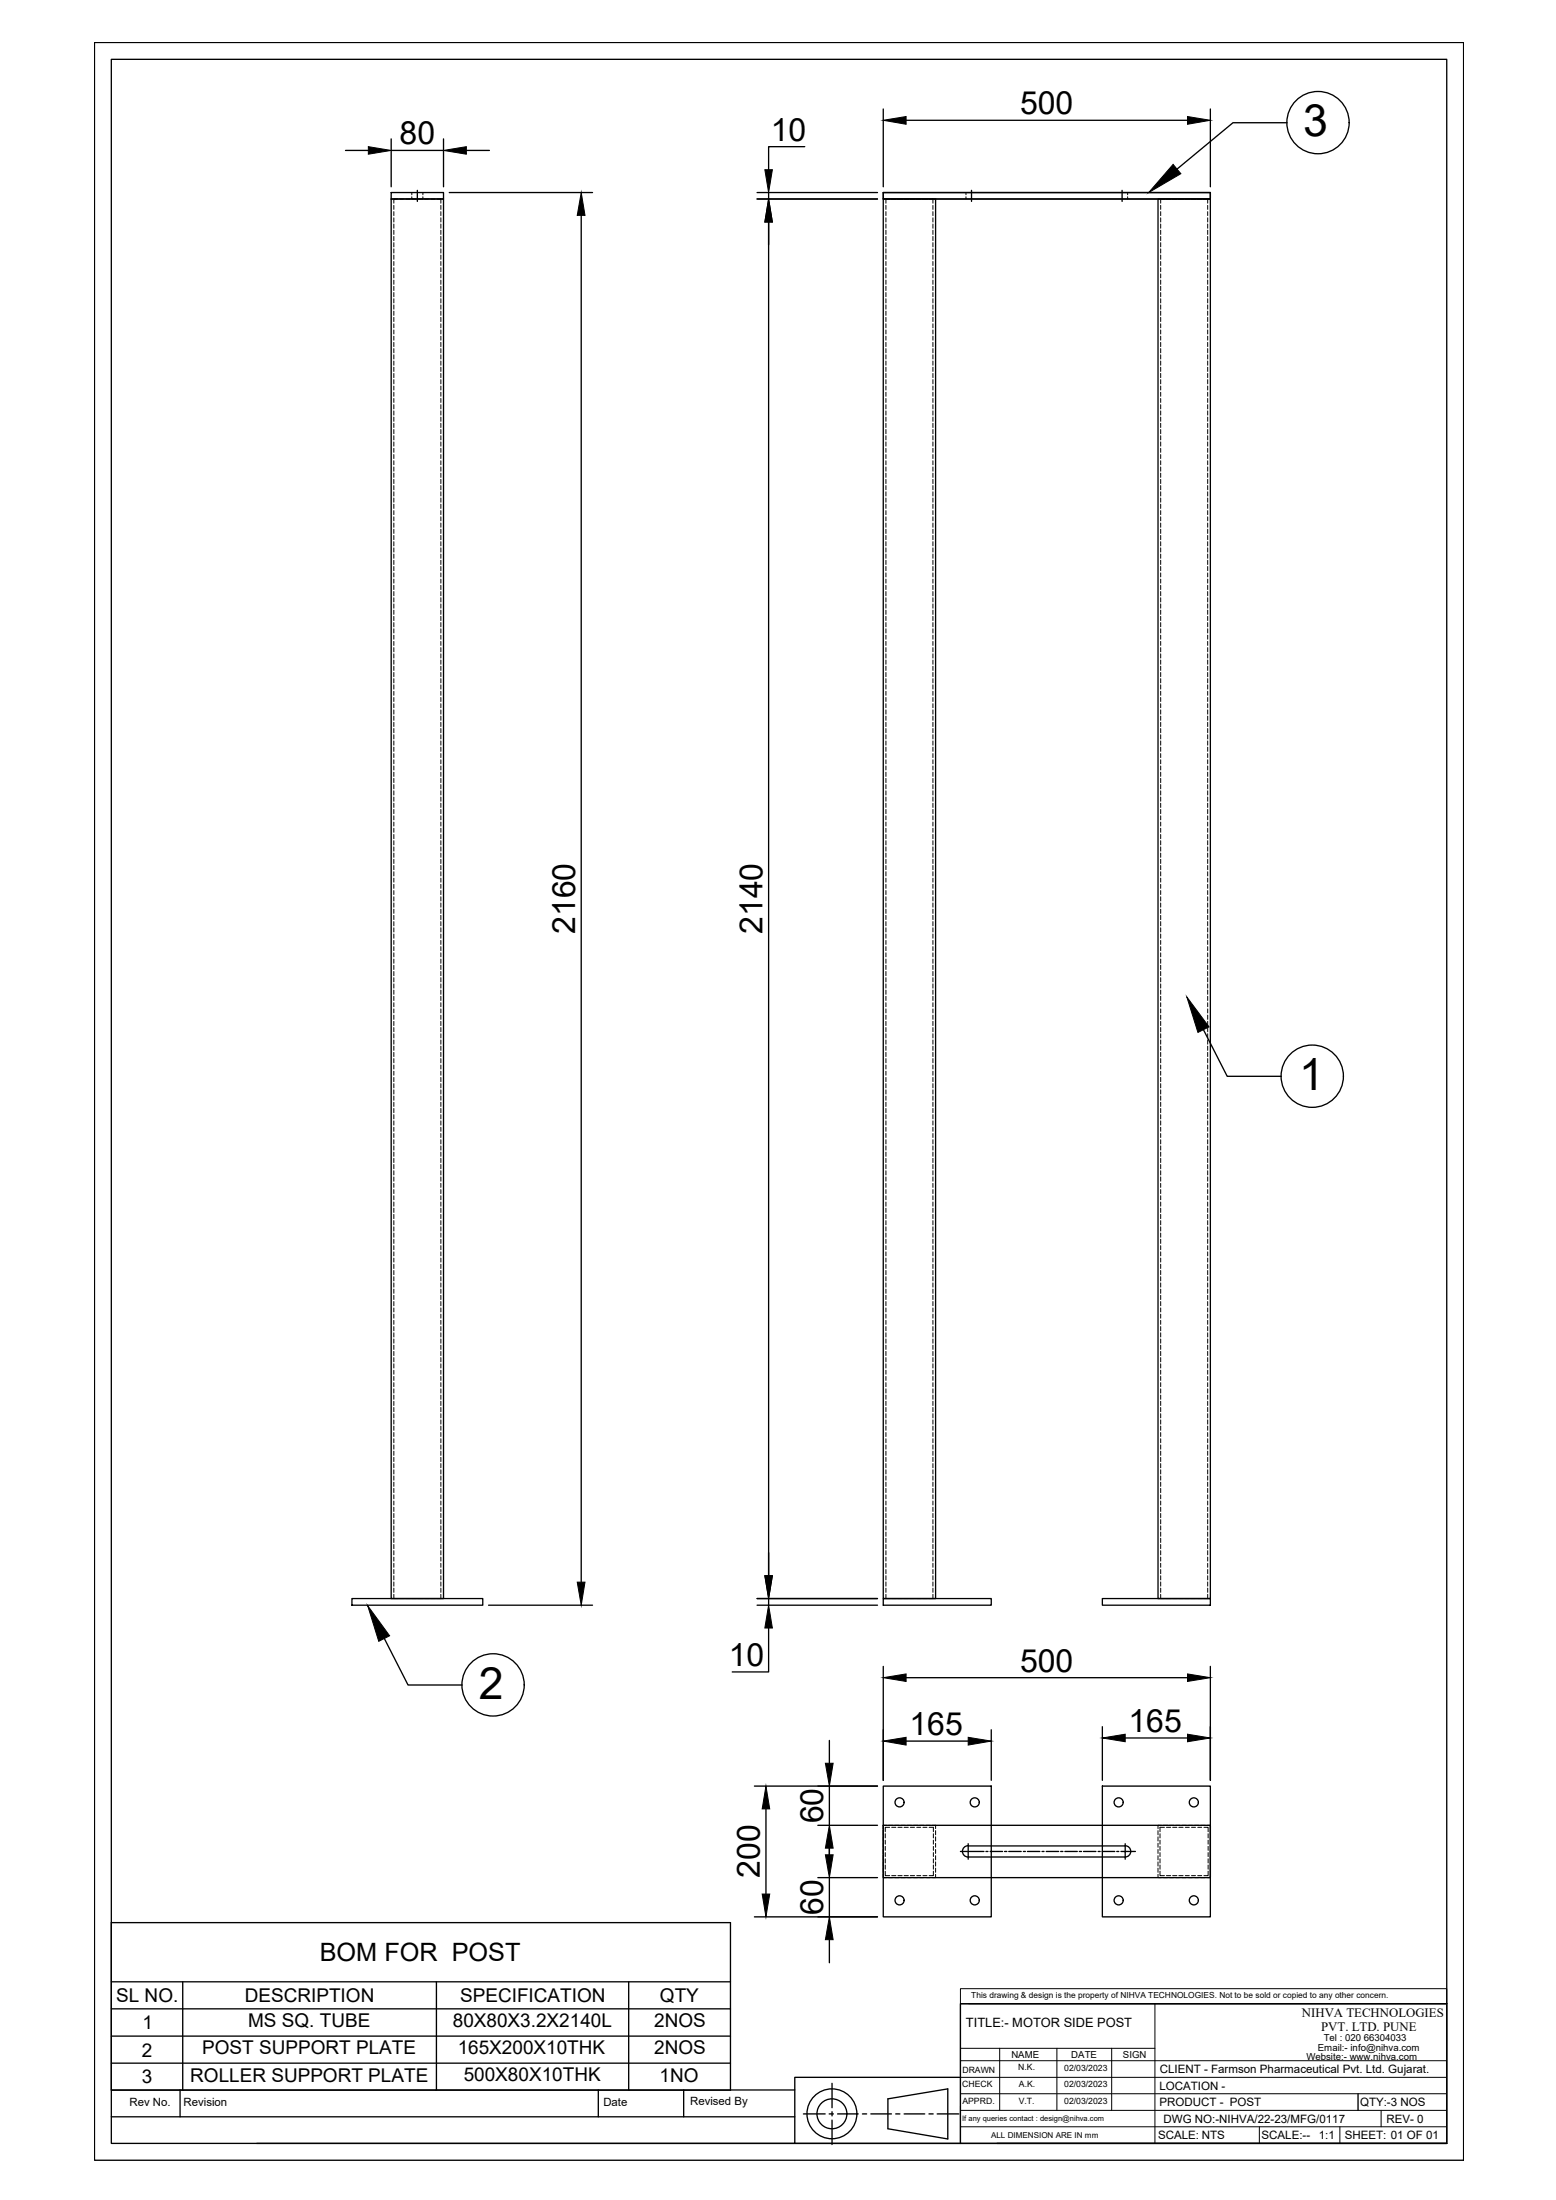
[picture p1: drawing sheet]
<svg xmlns="http://www.w3.org/2000/svg" width="297mm" height="420mm" viewBox="0 0 297 420" stroke-linecap="round" stroke-linejoin="round" font-family="sans-serif">
<!-- layer: 0 -->
<g fill="none" stroke="#000" stroke-width=".25">
<path d="M18 8.1h261.4v404.5h-261.4zM21.3 11.3h254.9v398h-254.9zM66 28.7h4.3M74.7 38h10v267.3h-10zM74.7 36.8h10v1.2h-10zM74.7 26.5v9.2M74.7 28.7h10M79.7 36.4v2.1M84.7 26.5v9.2M85.8 36.8h27.3M89 28.7h4.4M144.5 38h23"/>
<path d="M144.5 36.8h23M146.7 36.8v1.2M153.6 28h-6.9v4.4M168.6 38h10v267.3h-10zM168.6 36.8h62.5v1.2h-62.5zM168.6 20.8v14.9M173 23h53.7M185.5 36.4v2.1M214.2 36.4v2.1M221.1 38h10v267.3h-10zM231.1 20.8v14.9M245.7 23.4h-10.3l-10.7 8.9"/>
<path d="M111 41.1v261.1M146.7 42.4v258.5M229.7 196.7l4.6 8.9h10.3M67.2 305.3h25v1.3h-25zM73.4 312.9l4.5 8.9h10.3M93.3 306.6h19.8M144.5 305.3h23M144.5 306.6h23M146.7 310.9v8.4h-6.9M146.7 305.3v1.3M168.6 305.3h20.6v1.3h-20.6zM168.6 318.2v21.8"/>
<path d="M210.4 305.3h20.7v1.3h-20.7zM231.1 318.2v21.8M158.3 332.4v4.3M173 332.5h11.8M173 320.4h53.7M189.2 330.4v9.6M210.4 329.8v10.2M214.8 331.9h11.9M144 341.1h23.5M146.2 345.5v16.2M156.1 348.6h11.4M156.1 358.6h11.4"/>
<path d="M158.3 341.1v7.5M158.3 349.9v7.5M158.3 358.6v7.5M168.6 348.6h62.5v10h-62.5zM168.6 341.1h20.6v25h-20.6zM183.3 353.6h1.3M184.7 353.6h.3M184.8 352.5a1.08 1.08 0 0 0-1.1 1.1 1.08 1.08 0 0 0 1.1 1.1M184.8 352.1v1.3M184.8 353.5v.2M184.8 353.8v1.3M184.8 354.7h30"/>
<path d="M184.8 352.5h30M185 353.6h2.8M188.2 353.6h.4M189 353.6h2.4M191.8 353.6h.4M192.6 353.6h2.3M195.4 353.6h.3M196.1 353.6h2.4M198.9 353.6h.4M199.7 353.6h2.4M202.5 353.6h.4M203.3 353.6h2.4"/>
<path d="M206 353.6h.5M206.8 353.6h2.4M209.6 353.6h.4M210.4 353.6h2.4M210.4 341.1h20.7v25h-20.7zM213.2 353.6h.4M214 353.6h2.7M214.8 352.5a1.08 1.08 0 0 1 1.1 1.1 1.08 1.08 0 0 1-1.1 1.1M214.8 352.1v1.3M214.8 353.5v.2M214.8 353.8v1.3M21.3 367.2h118.1v32h-118.1z"/>
<path d="M21.3 378.5h118.1M34.9 378.5v20.7M83.3 378.5v20.7M120 378.5v20.7M144 366.1h23.5M158.3 370.4v4.4M21.3 399.1h130.4M21.3 383.7h118.1M21.3 388.9h118.1M21.3 394h118.1M34.4 399.1v5.2M114.2 399.1v5.2"/>
<path d="M130.5 399.1v5.2M158.8 397.9v4.6M183.3 382.7h92.9v26.6h-92.9zM183.3 396.7h-31.6v12.6h-102.7M259.2 399.9v3.1M21.3 404.3h130.4M151.7 409.3h31.6M153.4 403.7h4.1M158.3 403.7h.8M158.8 403.3v.8M158.8 404.9v4.7M159.9 403.7h3.9"/>
<path d="M164.6 403.7h.8M166.2 403.7h4M169.5 400.8l11.4-1.9v9.6l-11.4-1.9zM171 403.7h.8M172.6 403.7h3.9M177.3 403.7h.8M178.9 403.7h4.1M190.3 409.3h85.9"/>
<circle cx="251.6" cy="23.4" r="5.9"/>
<circle cx="250.5" cy="205.5" r="5.9"/>
<circle cx="94.1" cy="321.8" r="5.9"/>
<circle cx="171.7" cy="344.2" r=".87"/>
<circle cx="186.1" cy="344.2" r=".87"/>
<circle cx="213.6" cy="344.2" r=".87"/>
<circle cx="227.9" cy="344.2" r=".87"/>
<circle cx="171.7" cy="362.9" r=".87"/>
<circle cx="186.1" cy="362.9" r=".87"/>
<circle cx="213.6" cy="362.9" r=".87"/>
<circle cx="227.9" cy="362.9" r=".87"/>
<circle cx="158.8" cy="403.7" r="4.8"/>
<circle cx="158.8" cy="403.7" r="2.86"/>
</g>
<g fill="none" stroke="#000" stroke-width=".19">
<path d="M75.2 39.2v.8M75.9 38h-.7v.8M76.3 38h.8M77.5 38h.8M78.6 36.8v.4M78.6 37.6v.4M78.7 38h.8M79.9 38h.8M80.7 36.8v.4M80.7 37.6v.4M81.1 38h.8M82.3 38h.8"/>
<path d="M83.4 38h.8v.8M84.2 39.2v.8M169.1 39.2v.8M169.8 38h-.7v.8M170.2 38h.8M171.4 38h.8M172.6 38h.8M173.8 38h.8M175 38h.8M176.2 38h.8M177.4 38h.7v.8M178.1 39.2v.8"/>
<path d="M184.4 36.8v.4M184.4 37.6v.4M215.3 36.8v.4M215.3 37.6v.4M221.6 39.2v.8M222.3 38h-.7v.8M222.7 38h.8M223.9 38h.8M225 38h.8M226.3 38h.7M227.5 38h.7M228.6 38h.8"/>
<path d="M229.8 38h.7v.8M230.5 39.2v.8M75.2 40.4v.8M75.2 41.6v.8M75.2 42.8v.8M75.2 44v.8M75.2 45.2v.8M75.2 46.3v.8M75.2 47.5v.8M75.2 48.7v.8M75.2 49.9v.8M75.2 51.1v.8"/>
<path d="M75.2 52.3v.8M75.2 53.5v.8M75.2 54.7v.8M75.2 55.9v.8M75.2 57.1v.8M75.2 58.2v.8M75.2 59.4v.8M84.2 40.4v.8M84.2 41.6v.8M84.2 42.8v.8M84.2 44v.8M84.2 45.2v.8"/>
<path d="M84.2 46.3v.8M84.2 47.5v.8M84.2 48.7v.8M84.2 49.9v.8M84.2 51.1v.8M84.2 52.3v.8M84.2 53.5v.8M84.2 54.7v.8M84.2 55.9v.8M84.2 57.1v.8M84.2 58.2v.8M84.2 59.4v.8"/>
<path d="M169.1 40.4v.8M169.1 41.6v.8M169.1 42.8v.8M169.1 44v.8M169.1 45.2v.8M169.1 46.3v.8M169.1 47.5v.8M169.1 48.7v.8M169.1 49.9v.8M169.1 51.1v.8M169.1 52.3v.8M169.1 53.5v.8"/>
<path d="M169.1 54.7v.8M169.1 55.9v.8M169.1 57.1v.8M169.1 58.2v.8M169.1 59.4v.8M178.1 40.4v.8M178.1 41.6v.8M178.1 42.8v.8M178.1 44v.8M178.1 45.2v.8M178.1 46.3v.8M178.1 47.5v.8"/>
<path d="M178.1 48.7v.8M178.1 49.9v.8M178.1 51.1v.8M178.1 52.3v.8M178.1 53.5v.8M178.1 54.7v.8M178.1 55.9v.8M178.1 57.1v.8M178.1 58.2v.8M178.1 59.4v.8M221.6 40.4v.8M221.6 41.6v.8"/>
<path d="M221.6 42.8v.8M221.6 44v.8M221.6 45.2v.8M221.6 46.3v.8M221.6 47.5v.8M221.6 48.7v.8M221.6 49.9v.8M221.6 51.1v.8M221.6 52.3v.8M221.6 53.5v.8M221.6 54.7v.8M221.6 55.9v.8"/>
<path d="M221.6 57.1v.8M221.6 58.2v.8M221.6 59.4v.8M230.5 40.4v.8M230.5 41.6v.8M230.5 42.8v.8M230.5 44v.8M230.5 45.2v.8M230.5 46.3v.8M230.5 47.5v.8M230.5 48.7v.8M230.5 49.9v.8"/>
<path d="M230.5 51.1v.8M230.5 52.3v.8M230.5 53.5v.8M230.5 54.7v.8M230.5 55.9v.8M230.5 57.1v.8M230.5 58.2v.8M230.5 59.4v.8M75.2 60.6v.8M75.2 61.8v.8M75.2 63v.8M75.2 64.2v.8"/>
<path d="M75.2 65.4v.8M75.2 66.6v.8M75.2 67.8v.8M75.2 68.9v.9M75.2 70.1v.8M75.2 71.3v.8M75.2 72.5v.8M75.2 73.7v.8M75.2 74.9v.8M75.2 76.1v.8M75.2 77.3v.8M75.2 78.5v.8"/>
<path d="M75.2 79.7v.8M84.2 60.6v.8M84.2 61.8v.8M84.2 63v.8M84.2 64.2v.8M84.2 65.4v.8M84.2 66.6v.8M84.2 67.8v.8M84.2 68.9v.9M84.2 70.1v.8M84.2 71.3v.8M84.2 72.5v.8"/>
<path d="M84.2 73.7v.8M84.2 74.9v.8M84.2 76.1v.8M84.2 77.3v.8M84.2 78.5v.8M84.2 79.7v.8M169.1 60.6v.8M169.1 61.8v.8M169.1 63v.8M169.1 64.2v.8M169.1 65.4v.8M169.1 66.6v.8"/>
<path d="M169.1 67.8v.8M169.1 68.9v.9M169.1 70.1v.8M169.1 71.3v.8M169.1 72.5v.8M169.1 73.7v.8M169.1 74.9v.8M169.1 76.1v.8M169.1 77.3v.8M169.1 78.5v.8M169.1 79.7v.8M178.1 60.6v.8"/>
<path d="M178.1 61.8v.8M178.1 63v.8M178.1 64.2v.8M178.1 65.4v.8M178.1 66.6v.8M178.1 67.8v.8M178.1 68.9v.9M178.1 70.1v.8M178.1 71.3v.8M178.1 72.5v.8M178.1 73.7v.8M178.1 74.9v.8"/>
<path d="M178.1 76.1v.8M178.1 77.3v.8M178.1 78.5v.8M178.1 79.7v.8M221.6 60.6v.8M221.6 61.8v.8M221.6 63v.8M221.6 64.2v.8M221.6 65.4v.8M221.6 66.6v.8M221.6 67.8v.8M221.6 68.9v.9"/>
<path d="M221.6 70.1v.8M221.6 71.3v.8M221.6 72.5v.8M221.6 73.7v.8M221.6 74.9v.8M221.6 76.1v.8M221.6 77.3v.8M221.6 78.5v.8M221.6 79.7v.8M230.5 60.6v.8M230.5 61.8v.8M230.5 63v.8"/>
<path d="M230.5 64.2v.8M230.5 65.4v.8M230.5 66.6v.8M230.5 67.8v.8M230.5 68.9v.9M230.5 70.1v.8M230.5 71.3v.8M230.5 72.5v.8M230.5 73.7v.8M230.5 74.9v.8M230.5 76.1v.8M230.5 77.3v.8"/>
<path d="M230.5 78.5v.8M230.5 79.7v.8M75.2 80.8v.8M75.2 82v.8M75.2 83.2v.8M75.2 84.4v.8M75.2 85.6v.8M75.2 86.8v.8M75.2 88v.8M75.2 89.2v.8M75.2 90.4v.8M75.2 91.6v.8"/>
<path d="M75.2 92.7v.8M75.2 93.9v.8M75.2 95.1v.8M75.2 96.3v.8M75.2 97.5v.8M75.2 98.7v.8M75.2 99.9v.8M84.2 80.8v.8M84.2 82v.8M84.2 83.2v.8M84.2 84.4v.8M84.2 85.6v.8"/>
<path d="M84.2 86.8v.8M84.2 88v.8M84.2 89.2v.8M84.2 90.4v.8M84.2 91.6v.8M84.2 92.7v.8M84.2 93.9v.8M84.2 95.1v.8M84.2 96.3v.8M84.2 97.5v.8M84.2 98.7v.8M84.2 99.9v.8"/>
<path d="M169.1 80.8v.8M169.1 82v.8M169.1 83.2v.8M169.1 84.4v.8M169.1 85.6v.8M169.1 86.8v.8M169.1 88v.8M169.1 89.2v.8M169.1 90.4v.8M169.1 91.6v.8M169.1 92.7v.8M169.1 93.9v.8"/>
<path d="M169.1 95.1v.8M169.1 96.3v.8M169.1 97.5v.8M169.1 98.7v.8M169.1 99.9v.8M178.1 80.8v.8M178.1 82v.8M178.1 83.2v.8M178.1 84.4v.8M178.1 85.6v.8M178.1 86.8v.8M178.1 88v.8"/>
<path d="M178.1 89.2v.8M178.1 90.4v.8M178.1 91.6v.8M178.1 92.7v.8M178.1 93.9v.8M178.1 95.1v.8M178.1 96.3v.8M178.1 97.5v.8M178.1 98.7v.8M178.1 99.9v.8M221.6 80.8v.8M221.6 82v.8"/>
<path d="M221.6 83.2v.8M221.6 84.4v.8M221.6 85.6v.8M221.6 86.8v.8M221.6 88v.8M221.6 89.2v.8M221.6 90.4v.8M221.6 91.6v.8M221.6 92.7v.8M221.6 93.9v.8M221.6 95.1v.8M221.6 96.3v.8"/>
<path d="M221.6 97.5v.8M221.6 98.7v.8M221.6 99.9v.8M230.5 80.8v.8M230.5 82v.8M230.5 83.2v.8M230.5 84.4v.8M230.5 85.6v.8M230.5 86.8v.8M230.5 88v.8M230.5 89.2v.8M230.5 90.4v.8"/>
<path d="M230.5 91.6v.8M230.5 92.7v.8M230.5 93.9v.8M230.5 95.1v.8M230.5 96.3v.8M230.5 97.5v.8M230.5 98.7v.8M230.5 99.9v.8M75.2 101.1v.8M75.2 102.3v.8M75.2 103.4v.9M75.2 104.6v.8"/>
<path d="M75.2 105.8v.8M75.2 107v.8M75.2 108.2v.8M75.2 109.4v.8M75.2 110.6v.8M75.2 111.8v.8M75.2 113v.8M75.2 114.2v.8M75.2 115.3v.8M75.2 116.5v.8M75.2 117.7v.8M75.2 118.9v.8"/>
<path d="M84.2 101.1v.8M84.2 102.3v.8M84.2 103.4v.9M84.2 104.6v.8M84.2 105.8v.8M84.2 107v.8M84.2 108.2v.8M84.2 109.4v.8M84.2 110.6v.8M84.2 111.8v.8M84.2 113v.8M84.2 114.2v.8"/>
<path d="M84.2 115.3v.8M84.2 116.5v.8M84.2 117.7v.8M84.2 118.9v.8M169.1 101.1v.8M169.1 102.3v.8M169.1 103.4v.9M169.1 104.6v.8M169.1 105.8v.8M169.1 107v.8M169.1 108.2v.8M169.1 109.4v.8"/>
<path d="M169.1 110.6v.8M169.1 111.8v.8M169.1 113v.8M169.1 114.2v.8M169.1 115.3v.8M169.1 116.5v.8M169.1 117.7v.8M169.1 118.9v.8M178.1 101.1v.8M178.1 102.3v.8M178.1 103.4v.9M178.1 104.6v.8"/>
<path d="M178.1 105.8v.8M178.1 107v.8M178.1 108.2v.8M178.1 109.4v.8M178.1 110.6v.8M178.1 111.8v.8M178.1 113v.8M178.1 114.2v.8M178.1 115.3v.8M178.1 116.5v.8M178.1 117.7v.8M178.1 118.9v.8"/>
<path d="M221.6 101.1v.8M221.6 102.3v.8M221.6 103.4v.9M221.6 104.6v.8M221.6 105.8v.8M221.6 107v.8M221.6 108.2v.8M221.6 109.4v.8M221.6 110.6v.8M221.6 111.8v.8M221.6 113v.8M221.6 114.2v.8"/>
<path d="M221.6 115.3v.8M221.6 116.5v.8M221.6 117.7v.8M221.6 118.9v.8M230.5 101.1v.8M230.5 102.3v.8M230.5 103.4v.9M230.5 104.6v.8M230.5 105.8v.8M230.5 107v.8M230.5 108.2v.8M230.5 109.4v.8"/>
<path d="M230.5 110.6v.8M230.5 111.8v.8M230.5 113v.8M230.5 114.2v.8M230.5 115.3v.8M230.5 116.5v.8M230.5 117.7v.8M230.5 118.9v.8M75.2 120.1v.8M75.2 121.3v.8M75.2 122.5v.8M75.2 123.7v.8"/>
<path d="M75.2 124.9v.8M75.2 126.1v.8M75.2 127.2v.8M75.2 128.4v.8M75.2 129.6v.8M75.2 130.8v.8M75.2 132v.8M75.2 133.2v.8M75.2 134.4v.8M75.2 135.6v.8M75.2 136.8v.8M75.2 138v.8"/>
<path d="M75.2 139.1v.8M84.2 120.1v.8M84.2 121.3v.8M84.2 122.5v.8M84.2 123.7v.8M84.2 124.9v.8M84.2 126.1v.8M84.2 127.2v.8M84.2 128.4v.8M84.2 129.6v.8M84.2 130.8v.8M84.2 132v.8"/>
<path d="M84.2 133.2v.8M84.2 134.4v.8M84.2 135.6v.8M84.2 136.8v.8M84.2 138v.8M84.2 139.1v.8M169.1 120.1v.8M169.1 121.3v.8M169.1 122.5v.8M169.1 123.7v.8M169.1 124.9v.8M169.1 126.1v.8"/>
<path d="M169.1 127.2v.8M169.1 128.4v.8M169.1 129.6v.8M169.1 130.8v.8M169.1 132v.8M169.1 133.2v.8M169.1 134.4v.8M169.1 135.6v.8M169.1 136.8v.8M169.1 138v.8M169.1 139.1v.8M178.1 120.1v.8"/>
<path d="M178.1 121.3v.8M178.1 122.5v.8M178.1 123.7v.8M178.1 124.9v.8M178.1 126.1v.8M178.1 127.2v.8M178.1 128.4v.8M178.1 129.6v.8M178.1 130.8v.8M178.1 132v.8M178.1 133.2v.8M178.1 134.4v.8"/>
<path d="M178.1 135.6v.8M178.1 136.8v.8M178.1 138v.8M178.1 139.1v.8M221.6 120.1v.8M221.6 121.3v.8M221.6 122.5v.8M221.6 123.7v.8M221.6 124.9v.8M221.6 126.1v.8M221.6 127.2v.8M221.6 128.4v.8"/>
<path d="M221.6 129.6v.8M221.6 130.8v.8M221.6 132v.8M221.6 133.2v.8M221.6 134.4v.8M221.6 135.6v.8M221.6 136.8v.8M221.6 138v.8M221.6 139.1v.8M230.5 120.1v.8M230.5 121.3v.8M230.5 122.5v.8"/>
<path d="M230.5 123.7v.8M230.5 124.9v.8M230.5 126.1v.8M230.5 127.2v.8M230.5 128.4v.8M230.5 129.6v.8M230.5 130.8v.8M230.5 132v.8M230.5 133.2v.8M230.5 134.4v.8M230.5 135.6v.8M230.5 136.8v.8"/>
<path d="M230.5 138v.8M230.5 139.1v.8M75.2 140.3v.8M75.2 141.5v.8M75.2 142.7v.8M75.2 143.9v.8M75.2 145.1v.8M75.2 146.3v.8M75.2 147.5v.8M75.2 148.7v.8M75.2 149.8v.9M75.2 151v.8"/>
<path d="M75.2 152.2v.8M75.2 153.4v.8M75.2 154.6v.8M75.2 155.8v.8M75.2 157v.8M75.2 158.2v.7M75.2 159.4v.8M84.2 140.3v.8M84.2 141.5v.8M84.2 142.7v.8M84.2 143.9v.8M84.2 145.1v.8"/>
<path d="M84.2 146.3v.8M84.2 147.5v.8M84.2 148.7v.8M84.2 149.8v.9M84.2 151v.8M84.2 152.2v.8M84.2 153.4v.8M84.2 154.6v.8M84.2 155.8v.8M84.2 157v.8M84.2 158.2v.7M84.2 159.4v.8"/>
<path d="M169.1 140.3v.8M169.1 141.5v.8M169.1 142.7v.8M169.1 143.9v.8M169.1 145.1v.8M169.1 146.3v.8M169.1 147.5v.8M169.1 148.7v.8M169.1 149.8v.9M169.1 151v.8M169.1 152.2v.8M169.1 153.4v.8"/>
<path d="M169.1 154.6v.8M169.1 155.8v.8M169.1 157v.8M169.1 158.2v.7M169.1 159.4v.8M178.1 140.3v.8M178.1 141.5v.8M178.1 142.7v.8M178.1 143.9v.8M178.1 145.1v.8M178.1 146.3v.8M178.1 147.5v.8"/>
<path d="M178.1 148.7v.8M178.1 149.8v.9M178.1 151v.8M178.1 152.2v.8M178.1 153.4v.8M178.1 154.6v.8M178.1 155.8v.8M178.1 157v.8M178.1 158.2v.7M178.1 159.4v.8M221.6 140.3v.8M221.6 141.5v.8"/>
<path d="M221.6 142.7v.8M221.6 143.9v.8M221.6 145.1v.8M221.6 146.3v.8M221.6 147.5v.8M221.6 148.7v.8M221.6 149.8v.9M221.6 151v.8M221.6 152.2v.8M221.6 153.4v.8M221.6 154.6v.8M221.6 155.8v.8"/>
<path d="M221.6 157v.8M221.6 158.2v.7M221.6 159.4v.8M230.5 140.3v.8M230.5 141.5v.8M230.5 142.7v.8M230.5 143.9v.8M230.5 145.1v.8M230.5 146.3v.8M230.5 147.5v.8M230.5 148.7v.8M230.5 149.8v.9"/>
<path d="M230.5 151v.8M230.5 152.2v.8M230.5 153.4v.8M230.5 154.6v.8M230.5 155.8v.8M230.5 157v.8M230.5 158.2v.7M230.5 159.4v.8M75.2 160.6v.8M75.2 161.7v.8M75.2 162.9v.8M75.2 164.1v.8"/>
<path d="M75.2 165.3v.8M75.2 166.5v.8M75.2 167.7v.8M75.2 168.9v.8M75.2 170.1v.7M75.2 171.3v.8M75.2 172.5v.8M75.2 173.6v.8M75.2 174.8v.8M75.2 176v.8M75.2 177.2v.8M75.2 178.4v.8"/>
<path d="M75.2 179.6v.8M84.2 160.6v.8M84.2 161.7v.8M84.2 162.9v.8M84.2 164.1v.8M84.2 165.3v.8M84.2 166.5v.8M84.2 167.7v.8M84.2 168.9v.8M84.2 170.1v.7M84.2 171.3v.8M84.2 172.5v.8"/>
<path d="M84.2 173.6v.8M84.2 174.8v.8M84.2 176v.8M84.2 177.2v.8M84.2 178.4v.8M84.2 179.6v.8M169.1 160.6v.8M169.1 161.7v.8M169.1 162.9v.8M169.1 164.1v.8M169.1 165.3v.8M169.1 166.5v.8"/>
<path d="M169.1 167.7v.8M169.1 168.9v.8M169.1 170.1v.7M169.1 171.3v.8M169.1 172.5v.8M169.1 173.6v.8M169.1 174.8v.8M169.1 176v.8M169.1 177.2v.8M169.1 178.4v.8M169.1 179.6v.8M178.1 160.6v.8"/>
<path d="M178.1 161.7v.8M178.1 162.9v.8M178.1 164.1v.8M178.1 165.3v.8M178.1 166.5v.8M178.1 167.7v.8M178.1 168.9v.8M178.1 170.1v.7M178.1 171.3v.8M178.1 172.5v.8M178.1 173.6v.8M178.1 174.8v.8"/>
<path d="M178.1 176v.8M178.1 177.2v.8M178.1 178.4v.8M178.1 179.6v.8M221.6 160.6v.8M221.6 161.7v.8M221.6 162.9v.8M221.6 164.1v.8M221.6 165.3v.8M221.6 166.5v.8M221.6 167.7v.8M221.6 168.9v.8"/>
<path d="M221.6 170.1v.7M221.6 171.3v.8M221.6 172.5v.8M221.6 173.6v.8M221.6 174.8v.8M221.6 176v.8M221.6 177.2v.8M221.6 178.4v.8M221.6 179.6v.8M230.5 160.6v.8M230.5 161.7v.8M230.5 162.9v.8"/>
<path d="M230.5 164.1v.8M230.5 165.3v.8M230.5 166.5v.8M230.5 167.7v.8M230.5 168.9v.8M230.5 170.1v.7M230.5 171.3v.8M230.5 172.5v.8M230.5 173.6v.8M230.5 174.8v.8M230.5 176v.8M230.5 177.2v.8"/>
<path d="M230.5 178.4v.8M230.5 179.6v.8M75.2 180.8v.8M75.2 182v.7M75.2 183.2v.8M75.2 184.3v.9M75.2 185.5v.8M75.2 186.7v.8M75.2 187.9v.8M75.2 189.1v.8M75.2 190.3v.8M75.2 191.5v.8"/>
<path d="M75.2 192.7v.7M75.2 193.9v.8M75.2 195.1v.8M75.2 196.2v.8M75.2 197.4v.8M75.2 198.6v.8M75.2 199.8v.8M84.2 180.8v.8M84.2 182v.7M84.2 183.2v.8M84.2 184.3v.9M84.2 185.5v.8"/>
<path d="M84.2 186.7v.8M84.2 187.9v.8M84.2 189.1v.8M84.2 190.3v.8M84.2 191.5v.8M84.2 192.7v.7M84.2 193.9v.8M84.2 195.1v.8M84.2 196.2v.8M84.2 197.4v.8M84.2 198.6v.8M84.2 199.8v.8"/>
<path d="M169.1 180.8v.8M169.1 182v.7M169.1 183.2v.8M169.1 184.3v.9M169.1 185.5v.8M169.1 186.7v.8M169.1 187.9v.8M169.1 189.1v.8M169.1 190.3v.8M169.1 191.5v.8M169.1 192.7v.7M169.1 193.9v.8"/>
<path d="M169.1 195.1v.8M169.1 196.2v.8M169.1 197.4v.8M169.1 198.6v.8M169.1 199.8v.8M178.1 180.8v.8M178.1 182v.7M178.1 183.2v.8M178.1 184.3v.9M178.1 185.5v.8M178.1 186.7v.8M178.1 187.9v.8"/>
<path d="M178.1 189.1v.8M178.1 190.3v.8M178.1 191.5v.8M178.1 192.7v.7M178.1 193.9v.8M178.1 195.1v.8M178.1 196.2v.8M178.1 197.4v.8M178.1 198.6v.8M178.1 199.8v.8M221.6 180.8v.8M221.6 182v.7"/>
<path d="M221.6 183.2v.8M221.6 184.3v.9M221.6 185.5v.8M221.6 186.7v.8M221.6 187.9v.8M221.6 189.1v.8M221.6 190.3v.8M221.6 191.5v.8M221.6 192.7v.7M221.6 193.9v.8M221.6 195.1v.8M221.6 196.2v.8"/>
<path d="M221.6 197.4v.8M221.6 198.6v.8M221.6 199.8v.8M230.5 180.8v.8M230.5 182v.7M230.5 183.2v.8M230.5 184.3v.9M230.5 185.5v.8M230.5 186.7v.8M230.5 187.9v.8M230.5 189.1v.8M230.5 190.3v.8"/>
<path d="M230.5 191.5v.8M230.5 192.7v.7M230.5 193.9v.8M230.5 195.1v.8M230.5 196.2v.8M230.5 197.4v.8M230.5 198.6v.8M230.5 199.8v.8M75.2 201v.8M75.2 202.2v.8M75.2 203.4v.8M75.2 204.6v.7"/>
<path d="M75.2 205.8v.8M75.2 207v.8M75.2 208.1v.8M75.2 209.3v.8M75.2 210.5v.8M75.2 211.7v.8M75.2 212.9v.8M75.2 214.1v.8M75.2 215.3v.8M75.2 216.5v.7M75.2 217.7v.8M75.2 218.8v.9"/>
<path d="M84.2 201v.8M84.2 202.2v.8M84.2 203.4v.8M84.2 204.6v.7M84.2 205.8v.8M84.2 207v.8M84.2 208.1v.8M84.2 209.3v.8M84.2 210.5v.8M84.2 211.7v.8M84.2 212.9v.8M84.2 214.1v.8"/>
<path d="M84.2 215.3v.8M84.2 216.5v.7M84.2 217.7v.8M84.2 218.8v.9M169.1 201v.8M169.1 202.2v.8M169.1 203.4v.8M169.1 204.6v.7M169.1 205.8v.8M169.1 207v.8M169.1 208.1v.8M169.1 209.3v.8"/>
<path d="M169.1 210.5v.8M169.1 211.7v.8M169.1 212.9v.8M169.1 214.1v.8M169.1 215.3v.8M169.1 216.5v.7M169.1 217.7v.8M169.1 218.8v.9M178.1 201v.8M178.1 202.2v.8M178.1 203.4v.8M178.1 204.6v.7"/>
<path d="M178.1 205.8v.8M178.1 207v.8M178.1 208.1v.8M178.1 209.3v.8M178.1 210.5v.8M178.1 211.7v.8M178.1 212.9v.8M178.1 214.1v.8M178.1 215.3v.8M178.1 216.5v.7M178.1 217.7v.8M178.1 218.8v.9"/>
<path d="M221.6 201v.8M221.6 202.2v.8M221.6 203.4v.8M221.6 204.6v.7M221.6 205.8v.8M221.6 207v.8M221.6 208.1v.8M221.6 209.3v.8M221.6 210.5v.8M221.6 211.7v.8M221.6 212.9v.8M221.6 214.1v.8"/>
<path d="M221.6 215.3v.8M221.6 216.5v.7M221.6 217.7v.8M221.6 218.8v.9M230.5 201v.8M230.5 202.2v.8M230.5 203.4v.8M230.5 204.6v.7M230.5 205.8v.8M230.5 207v.8M230.5 208.1v.8M230.5 209.3v.8"/>
<path d="M230.5 210.5v.8M230.5 211.7v.8M230.5 212.9v.8M230.5 214.1v.8M230.5 215.3v.8M230.5 216.5v.7M230.5 217.7v.8M230.5 218.8v.9M75.2 220v.8M75.2 221.2v.8M75.2 222.4v.8M75.2 223.6v.8"/>
<path d="M75.2 224.8v.8M75.2 226v.8M75.2 227.2v.8M75.2 228.4v.7M75.2 229.6v.8M75.2 230.7v.8M75.2 231.9v.8M75.2 233.1v.8M75.2 234.3v.8M75.2 235.5v.8M75.2 236.7v.8M75.2 237.9v.8"/>
<path d="M75.2 239.1v.7M84.2 220v.8M84.2 221.2v.8M84.2 222.4v.8M84.2 223.6v.8M84.2 224.8v.8M84.2 226v.8M84.2 227.2v.8M84.2 228.4v.7M84.2 229.6v.8M84.2 230.7v.8M84.2 231.9v.8"/>
<path d="M84.2 233.1v.8M84.2 234.3v.8M84.2 235.5v.8M84.2 236.7v.8M84.2 237.9v.8M84.2 239.1v.7M169.1 220v.8M169.1 221.2v.8M169.1 222.4v.8M169.1 223.6v.8M169.1 224.8v.8M169.1 226v.8"/>
<path d="M169.1 227.2v.8M169.1 228.4v.7M169.1 229.6v.8M169.1 230.7v.8M169.1 231.9v.8M169.1 233.1v.8M169.1 234.3v.8M169.1 235.5v.8M169.1 236.7v.8M169.1 237.9v.8M169.1 239.1v.7M178.1 220v.8"/>
<path d="M178.1 221.2v.8M178.1 222.4v.8M178.1 223.6v.8M178.1 224.8v.8M178.1 226v.8M178.1 227.2v.8M178.1 228.4v.7M178.1 229.6v.8M178.1 230.7v.8M178.1 231.9v.8M178.1 233.1v.8M178.1 234.3v.8"/>
<path d="M178.1 235.5v.8M178.1 236.7v.8M178.1 237.9v.8M178.1 239.1v.7M221.6 220v.8M221.6 221.2v.8M221.6 222.4v.8M221.6 223.6v.8M221.6 224.8v.8M221.6 226v.8M221.6 227.2v.8M221.6 228.4v.7"/>
<path d="M221.6 229.6v.8M221.6 230.7v.8M221.6 231.9v.8M221.6 233.1v.8M221.6 234.3v.8M221.6 235.5v.8M221.6 236.7v.8M221.6 237.9v.8M221.6 239.1v.7M230.5 220v.8M230.5 221.2v.8M230.5 222.4v.8"/>
<path d="M230.5 223.6v.8M230.5 224.8v.8M230.5 226v.8M230.5 227.2v.8M230.5 228.4v.7M230.5 229.6v.8M230.5 230.7v.8M230.5 231.9v.8M230.5 233.1v.8M230.5 234.3v.8M230.5 235.5v.8M230.5 236.7v.8"/>
<path d="M230.5 237.9v.8M230.5 239.1v.7M75.2 240.3v.7M75.2 241.5v.8M75.2 242.6v.8M75.2 243.8v.8M75.2 245v.8M75.2 246.2v.8M75.2 247.4v.8M75.2 248.6v.8M75.2 249.8v.8M75.2 251v.7"/>
<path d="M75.2 252.2v.7M75.2 253.4v.8M75.2 254.5v.8M75.2 255.7v.8M75.2 256.9v.8M75.2 258.1v.8M75.2 259.3v.8M84.2 240.3v.7M84.2 241.5v.8M84.2 242.6v.8M84.2 243.8v.8M84.2 245v.8"/>
<path d="M84.2 246.2v.8M84.2 247.4v.8M84.2 248.6v.8M84.2 249.8v.8M84.2 251v.7M84.2 252.2v.7M84.2 253.4v.8M84.2 254.5v.8M84.2 255.7v.8M84.2 256.9v.8M84.2 258.1v.8M84.2 259.3v.8"/>
<path d="M169.1 240.3v.7M169.1 241.5v.8M169.1 242.6v.8M169.1 243.8v.8M169.1 245v.8M169.1 246.2v.8M169.1 247.4v.8M169.1 248.6v.8M169.1 249.8v.8M169.1 251v.7M169.1 252.2v.7M169.1 253.4v.8"/>
<path d="M169.1 254.5v.8M169.1 255.7v.8M169.1 256.9v.8M169.1 258.1v.8M169.1 259.3v.8M178.1 240.3v.7M178.1 241.5v.8M178.1 242.6v.8M178.1 243.8v.8M178.1 245v.8M178.1 246.2v.8M178.1 247.4v.8"/>
<path d="M178.1 248.6v.8M178.1 249.8v.8M178.1 251v.7M178.1 252.2v.7M178.1 253.4v.8M178.1 254.5v.8M178.1 255.7v.8M178.1 256.9v.8M178.1 258.1v.8M178.1 259.3v.8M221.6 240.3v.7M221.6 241.5v.8"/>
<path d="M221.6 242.6v.8M221.6 243.8v.8M221.6 245v.8M221.6 246.2v.8M221.6 247.4v.8M221.6 248.6v.8M221.6 249.8v.8M221.6 251v.7M221.6 252.2v.7M221.6 253.4v.8M221.6 254.5v.8M221.6 255.7v.8"/>
<path d="M221.6 256.9v.8M221.6 258.1v.8M221.6 259.3v.8M230.5 240.3v.7M230.5 241.5v.8M230.5 242.6v.8M230.5 243.8v.8M230.5 245v.8M230.5 246.2v.8M230.5 247.4v.8M230.5 248.6v.8M230.5 249.8v.8"/>
<path d="M230.5 251v.7M230.5 252.2v.7M230.5 253.4v.8M230.5 254.5v.8M230.5 255.7v.8M230.5 256.9v.8M230.5 258.1v.8M230.5 259.3v.8M75.2 260.5v.8M75.2 261.7v.8M75.2 262.9v.7M75.2 264.1v.7"/>
<path d="M75.2 265.2v.9M75.2 266.4v.8M75.2 267.6v.8M75.2 268.8v.8M75.2 270v.8M75.2 271.2v.8M75.2 272.4v.8M75.2 273.6v.7M75.2 274.8v.7M75.2 276v.8M75.2 277.1v.8M75.2 278.3v.8"/>
<path d="M75.2 279.5v.8M84.2 260.5v.8M84.2 261.7v.8M84.2 262.9v.7M84.2 264.1v.7M84.2 265.2v.9M84.2 266.4v.8M84.2 267.6v.8M84.2 268.8v.8M84.2 270v.8M84.2 271.2v.8M84.2 272.4v.8"/>
<path d="M84.2 273.6v.7M84.2 274.8v.7M84.2 276v.8M84.2 277.1v.8M84.2 278.3v.8M84.2 279.5v.8M169.1 260.5v.8M169.1 261.7v.8M169.1 262.9v.7M169.1 264.1v.7M169.1 265.2v.9M169.1 266.4v.8"/>
<path d="M169.1 267.6v.8M169.1 268.8v.8M169.1 270v.8M169.1 271.2v.8M169.1 272.4v.8M169.1 273.6v.7M169.1 274.8v.7M169.1 276v.8M169.1 277.1v.8M169.1 278.3v.8M169.1 279.5v.8M178.1 260.5v.8"/>
<path d="M178.1 261.7v.8M178.1 262.9v.7M178.1 264.1v.7M178.1 265.2v.9M178.1 266.4v.8M178.1 267.6v.8M178.1 268.8v.8M178.1 270v.8M178.1 271.2v.8M178.1 272.4v.8M178.1 273.6v.7M178.1 274.8v.7"/>
<path d="M178.1 276v.8M178.1 277.1v.8M178.1 278.3v.8M178.1 279.5v.8M221.6 260.5v.8M221.6 261.7v.8M221.6 262.9v.7M221.6 264.1v.7M221.6 265.2v.9M221.6 266.4v.8M221.6 267.6v.8M221.6 268.8v.8"/>
<path d="M221.6 270v.8M221.6 271.2v.8M221.6 272.4v.8M221.6 273.6v.7M221.6 274.8v.7M221.6 276v.8M221.6 277.1v.8M221.6 278.3v.8M221.6 279.5v.8M230.5 260.5v.8M230.5 261.7v.8M230.5 262.9v.7"/>
<path d="M230.5 264.1v.7M230.5 265.2v.9M230.5 266.4v.8M230.5 267.6v.8M230.5 268.8v.8M230.5 270v.8M230.5 271.2v.8M230.5 272.4v.8M230.5 273.6v.7M230.5 274.8v.7M230.5 276v.8M230.5 277.1v.8"/>
<path d="M230.5 278.3v.8M230.5 279.5v.8M75.2 280.7v.8M75.2 281.9v.8M75.2 283.1v.8M75.2 284.3v.8M75.2 285.5v.7M75.2 286.7v.7M75.2 287.9v.8M75.2 289v.8M75.2 290.2v.8M75.2 291.4v.8"/>
<path d="M75.2 292.6v.8M75.2 293.8v.8M75.2 295v.8M75.2 296.1v.9M75.2 297.4v.7M75.2 298.6v.7M75.2 299.7v.9M84.2 280.7v.8M84.2 281.9v.8M84.2 283.1v.8M84.2 284.3v.8M84.2 285.5v.7"/>
<path d="M84.2 286.7v.7M84.2 287.9v.8M84.2 289v.8M84.2 290.2v.8M84.2 291.4v.8M84.2 292.6v.8M84.2 293.8v.8M84.2 295v.8M84.2 296.1v.9M84.2 297.4v.7M84.2 298.6v.7M84.2 299.7v.9"/>
<path d="M169.1 280.7v.8M169.1 281.9v.8M169.1 283.1v.8M169.1 284.3v.8M169.1 285.5v.7M169.1 286.7v.7M169.1 287.9v.8M169.1 289v.8M169.1 290.2v.8M169.1 291.4v.8M169.1 292.6v.8M169.1 293.8v.8"/>
<path d="M169.1 295v.8M169.1 296.1v.9M169.1 297.4v.7M169.1 298.6v.7M169.1 299.7v.9M178.1 280.7v.8M178.1 281.9v.8M178.1 283.1v.8M178.1 284.3v.8M178.1 285.5v.7M178.1 286.7v.7M178.1 287.9v.8"/>
<path d="M178.1 289v.8M178.1 290.2v.8M178.1 291.4v.8M178.1 292.6v.8M178.1 293.8v.8M178.1 295v.8M178.1 296.1v.9M178.1 297.4v.7M178.1 298.6v.7M178.1 299.7v.9M221.6 280.7v.8M221.6 281.9v.8"/>
<path d="M221.6 283.1v.8M221.6 284.3v.8M221.6 285.5v.7M221.6 286.7v.7M221.6 287.9v.8M221.6 289v.8M221.6 290.2v.8M221.6 291.4v.8M221.6 292.6v.8M221.6 293.8v.8M221.6 295v.8M221.6 296.1v.9"/>
<path d="M221.6 297.4v.7M221.6 298.6v.7M221.6 299.7v.9M230.5 280.7v.8M230.5 281.9v.8M230.5 283.1v.8M230.5 284.3v.8M230.5 285.5v.7M230.5 286.7v.7M230.5 287.9v.8M230.5 289v.8M230.5 290.2v.8"/>
<path d="M230.5 291.4v.8M230.5 292.6v.8M230.5 293.8v.8M230.5 295v.8M230.5 296.1v.9M230.5 297.4v.7M230.5 298.6v.7M230.5 299.7v.9M75.2 304.5v.8h.7M75.2 300.9v.8M75.2 302.1v.8M75.2 303.3v.8"/>
<path d="M76.3 305.3h.8M77.5 305.3h.8M78.7 305.3h.8M79.9 305.3h.8M81.1 305.3h.8M82.3 305.3h.8M84.2 304.5v.8h-.8M84.2 300.9v.8M84.2 302.1v.8M84.2 303.3v.8M169.1 304.5v.8h.7M169.1 300.9v.8"/>
<path d="M169.1 302.1v.8M169.1 303.3v.8M170.2 305.3h.8M171.4 305.3h.8M172.6 305.3h.8M173.8 305.3h.8M175 305.3h.8M176.2 305.3h.8M178.1 304.5v.8h-.7M178.1 300.9v.8M178.1 302.1v.8M178.1 303.3v.8"/>
<path d="M221.6 304.5v.8h.7M221.6 300.9v.8M221.6 302.1v.8M221.6 303.3v.8M222.7 305.3h.8M223.9 305.3h.8M225 305.3h.8M226.3 305.3h.7M227.5 305.3h.7M228.6 305.3h.8M230.5 304.5v.8h-.7M230.5 300.9v.8"/>
<path d="M230.5 302.1v.8M230.5 303.3v.8M168.6 358v.6h.6M168.6 349.6v.8M168.6 350.8v.8M168.6 352v.8M168.6 353.2v.8M168.6 354.4v.8M168.6 355.6v.8M168.6 356.8v.8M169 357.4v.8h.8M169 350.2v.8"/>
<path d="M169 351.4v.8M169 352.6v.8M169 353.8v.8M169 355v.8M169 356.2v.8M169.2 348.6h-.6v.6M169.6 348.6h.8M169.6 358.6h.8M169.8 349h-.8v.8M170.2 349h.8M170.2 358.2h.8M170.8 348.6h.8"/>
<path d="M170.8 358.6h.8M171.4 349h.8M171.4 358.2h.8M172 348.6h.8M172 358.6h.8M172.6 349h.8M172.6 358.2h.8M173.2 348.6h.8M173.2 358.6h.8M173.8 349h.8M173.8 358.2h.8M174.4 348.6h.8"/>
<path d="M174.4 358.6h.8M175 349h.8M175 358.2h.8M175.6 348.6h.8M175.6 358.6h.8M176.2 349h.8M176.2 358.2h.8M176.8 348.6h.7M176.8 358.6h.7M177.4 349h.8v.8M178 348.6h.6v.6M178.2 357.4v.8h-.8"/>
<path d="M178.2 350.2v.8M178.2 351.4v.8M178.2 352.6v.8M178.2 353.8v.8M178.2 355v.8M178.2 356.2v.8M178.6 358v.6h-.6M178.6 349.6v.8M178.6 350.8v.8M178.6 352v.8M178.6 353.2v.8M178.6 354.4v.8"/>
<path d="M178.6 355.6v.8M178.6 356.8v.8M221.1 358v.6h.6M221.1 349.6v.8M221.1 350.8v.8M221.1 352v.8M221.1 353.2v.8M221.1 354.4v.8M221.1 355.6v.8M221.1 356.8v.8M221.4 357.4v.8h.9M221.4 350.2v.8"/>
<path d="M221.4 351.4v.8M221.4 352.6v.8M221.4 353.8v.8M221.4 355v.8M221.4 356.2v.8M221.7 348.6h-.6v.6M222.1 348.6h.8M222.1 358.6h.8M222.3 349h-.9v.8M222.7 349h.8M222.7 358.2h.8M223.3 348.6h.8"/>
<path d="M223.3 358.6h.8M223.9 349h.8M223.9 358.2h.8M224.5 348.6h.8M224.5 358.6h.8M225 349h.8M225 358.2h.8M225.6 348.6h.8M225.6 358.6h.8M226.3 349h.7M226.3 358.2h.7M226.9 348.6h.7"/>
<path d="M226.9 358.6h.7M227.5 349h.7M227.5 358.2h.7M228 348.6h.8M228 358.6h.8M228.6 349h.8M228.6 358.2h.8M229.2 348.6h.8M229.2 358.6h.8M229.8 349h.8v.8M230.4 348.6h.7v.6M230.6 357.4v.8h-.8"/>
<path d="M230.6 350.2v.8M230.6 351.4v.8M230.6 352.6v.8M230.6 353.8v.8M230.6 355v.8M230.6 356.2v.8M231.1 358v.6h-.7M231.1 349.6v.8M231.1 350.8v.8M231.1 352v.8M231.1 353.2v.8M231.1 354.4v.8"/>
<path d="M231.1 355.6v.8M231.1 356.8v.8M183.3 379.8h92.9v2.9h-92.9zM183.3 399.9h92.9M183.3 396.7h92.9M183.3 393.6h92.9M183.3 382.7v26.6M183.3 391.2h37.2M184.9 382.7h91.3M190.8 391.2v11.8M201.8 391.2v11.8M212.2 391.2v11.8"/>
<path d="M220.5 382.7v26.6M183.3 403h92.9M183.3 406.2h92.9M240.4 406.2v3.1M255.8 406.2v3.1M263.7 403v3.2"/>
</g>
<g fill="#000" stroke="#000" stroke-width=".19">
<path d="M70.3 28l4.4 .7-4.4 .7zM84.7 28.7l4.3-.7v1.4zM146 32.4h1.4l-.7 4.4zM168.6 23l4.4-.7v1.4zM223.9 31.4l1.5 1.8-6.1 3.6zM226.7 22.3l4.4 .7-4.4 .7zM111 36.8l.7 4.3h-1.5zM146.7 38l.7 4.4h-1.4zM226.6 190.4l4.2 5.7-2.1 1.1zM70.2 306.6l4.2 5.8-2.1 1.1zM110.2 302.2h1.5l-.7 4.4zM146 300.9h1.4l-.7 4.4z"/>
<path d="M146.7 306.6l.7 4.3h-1.4zM168.6 320.4l4.4-.7v1.4zM226.7 319.7l4.4 .7-4.4 .7zM157.6 336.7h1.4l-.7 4.4zM168.6 332.5l4.4-.7v1.5zM184.8 331.8l4.4 .7-4.4 .8zM210.4 331.9l4.4-.7v1.4zM226.7 331.2l4.4 .7-4.4 .7zM146.2 341.1l.7 4.4h-1.4zM158.3 348.6l.7 4.4h-1.4zM157.6 354.2h1.4l-.7 4.4zM145.5 361.7h1.4l-.7 4.4z"/>
<path d="M158.3 366.1l.7 4.3h-1.4z"/>
</g>
<g font-size="8.5">
<text x="248.8" y="26.1">3</text>
<text x="248" y="208.2">1</text>
<text x="91.4" y="324.5">2</text>
</g>
<g font-size="6.1">
<text x="194.7" y="21.8">500</text>
<text x="76.3" y="27.5">80</text>
<text x="147.2" y="26.9">10</text>
<text x="109.8" y="178.4" transform="rotate(-90 109.8 178.4)">2160</text>
<text x="145.5" y="178.4" transform="rotate(-90 145.5 178.4)">2140</text>
<text x="139.1" y="318.1">10</text>
<text x="194.7" y="319.3">500</text>
<text x="173.6" y="331.4">165</text>
<text x="215.4" y="330.8">165</text>
<text x="157.1" y="348.2" transform="rotate(-90 157.1 348.2)">60</text>
<text x="145" y="358.6" transform="rotate(-90 145 358.6)">200</text>
<text x="157.1" y="365.7" transform="rotate(-90 157.1 365.7)">60</text>
</g>
<text font-size="4.8" x="61" y="374.6">BOM FOR POST</text>
<g font-size="3.6">
<text x="22.2" y="382.4">SL NO.</text>
<text x="46.7" y="382.4">DESCRIPTION</text>
<text x="87.8" y="382.4">SPECIFICATION</text>
<text x="126" y="382.3">QTY</text>
<text x="27.2" y="387.5">1</text>
<text x="47.4" y="387.2">MS SQ. TUBE</text>
<text x="86.4" y="387.1">80X80X3.2X2140L</text>
<text x="124.9" y="387.2">2NOS</text>
<text x="27.1" y="392.8">2</text>
<text x="38.6" y="392.3">POST SUPPORT PLATE</text>
<text x="87.4" y="392.3">165X200X10THK</text>
<text x="124.9" y="392.3">2NOS</text>
<text x="27.1" y="397.9">3</text>
<text x="36.3" y="397.5">ROLLER SUPPORT PLATE</text>
<text x="88.5" y="397.5">500X80X10THK</text>
<text x="125.9" y="397.5">1NO</text>
</g>
<g font-size="2.4">
<text x="184.4" y="387.2">TITLE:- MOTOR SIDE POST</text>
<text x="248.5" y="385.2">NIHVA TECHNOLOGIES</text>
<text x="252.2" y="388">PVT. LTD. PUNE</text>
</g>
<g font-size="2.2">
<text x="221.4" y="395.9">CLIENT - Farmson Pharmaceutical Pvt. Ltd. Gujarat.</text>
<text x="131.7" y="402">Revised By</text>
<text x="221.3" y="399.1">LOCATION -</text>
<text x="24.7" y="402.2">Rev No.</text>
<text x="35.1" y="402.2">Revision</text>
<text x="115.2" y="402.2">Date</text>
<text x="221.3" y="402.2">PRODUCT - POST</text>
<text x="222.1" y="405.4">DWG NO:-NIHVA/22-23/MFG/0117</text>
<text x="259.6" y="402.2">QTY:-3 NOS</text>
<text x="264.7" y="405.4">REV- 0</text>
<text x="221.1" y="408.5">SCALE: NTS</text>
<text x="240.8" y="408.5">SCALE:--</text>
<text x="251.8" y="408.5">1:1</text>
<text x="256.7" y="408.5">SHEET: 01 OF 01</text>
</g>
<g font-size="1.8">
<text x="252.7" y="389.8">Tel : 020 66304033</text>
<text x="193.1" y="393.1">NAME</text>
<text x="204.5" y="393.1">DATE</text>
<text x="214.4" y="393.1">SIGN</text>
<text x="249.4" y="393.3">Website:- www.nihva.com</text>
<text x="251.6" y="391.7">Email:- info@nihva.com</text>
</g>
<g font-size="1.7">
<text x="183.7" y="395.8">DRAWN</text>
<text x="194.4" y="395.4">N.K.</text>
<text x="203.2" y="395.5">02/03/2023</text>
<text x="183.7" y="398.6">CHECK</text>
<text x="183.7" y="401.7">APPRD.</text>
<text x="194.5" y="401.7">V.T.</text>
<text x="194.5" y="398.6">A.K.</text>
<text x="203.2" y="398.6">02/03/2023</text>
<text x="203.2" y="401.8">02/03/2023</text>
</g>
<text font-size="1.6" x="185.4" y="381.6">This drawing &amp; design is the property of NIHVA TECHNOLOGIES. Not to be sold or copied to any other concern.</text>
<text font-size="1.5" x="189.2" y="408.3">ALL DIMENSION ARE IN mm</text>
<text font-size="1.4" x="183.7" y="405">If any queries contact : design@nihva.com</text>
</svg>
